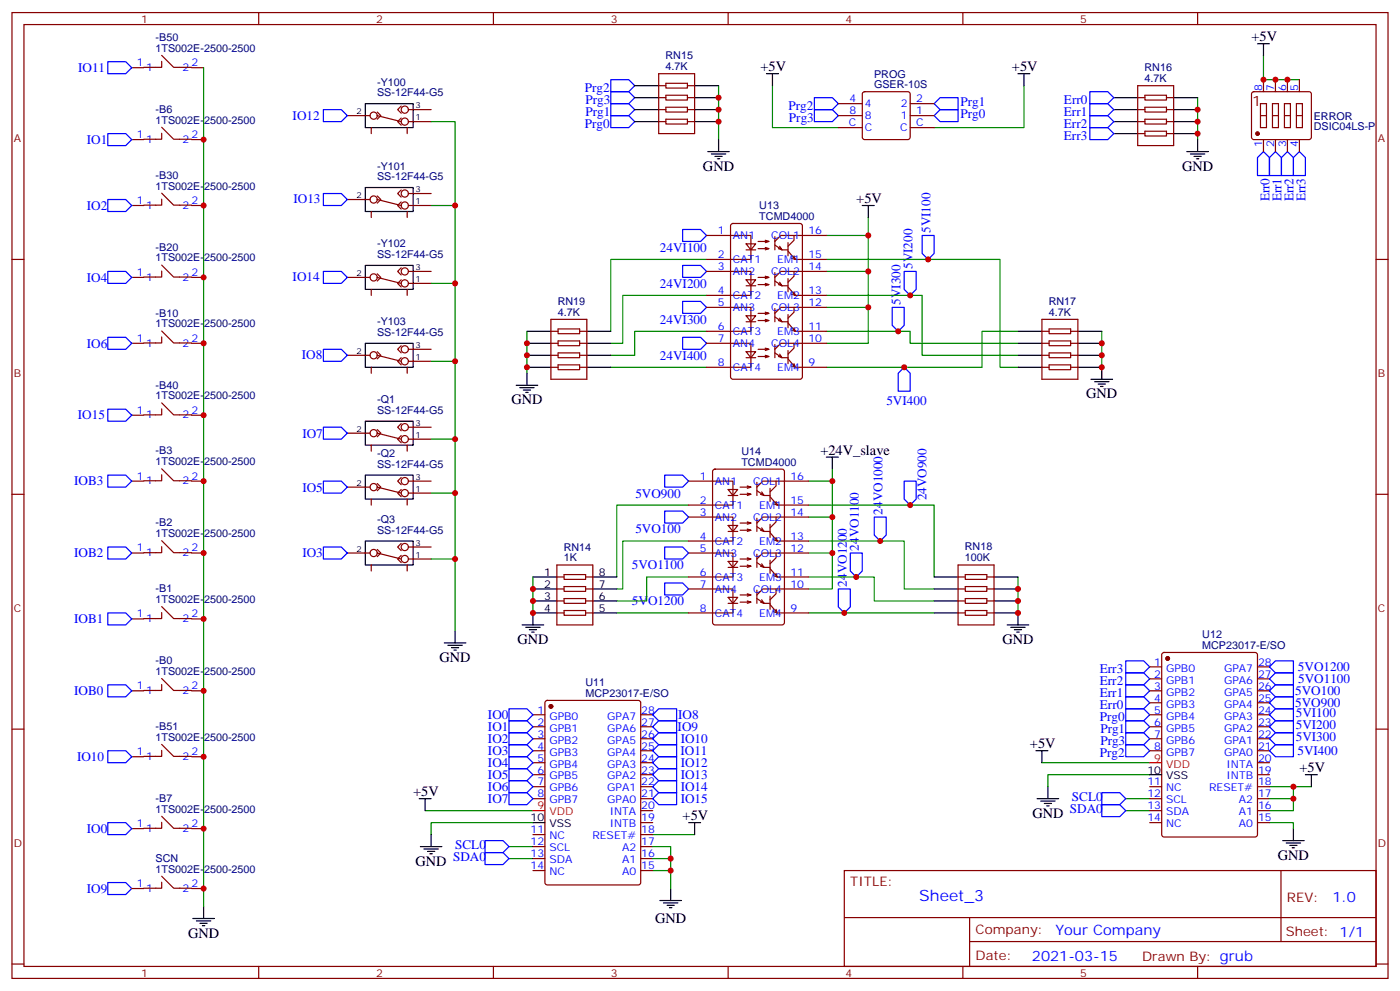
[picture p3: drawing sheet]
<svg xmlns="http://www.w3.org/2000/svg" width="412mm" height="292mm" viewBox="0 0 412 292" stroke-linecap="round" stroke-linejoin="round" font-family="sans-serif">
<g fill="none" stroke="#870000" stroke-width=".35">
<path d="M3.5 3.7h405.4v284.3h-405.4zM7.1 7.2h398.2v277.3h-398.2zM38.8 19.9h3.5M47.6 18.1v1.7h-5.3M47.6 16.3l3.6 3.5h5.2M56.4 19.9h3.6M76.2 3.7v3.5M145.3 3.7v3.5M214.5 3.7v3.5M283.6 3.7v3.5M352.8 3.7v3.5M47.6 39.2v1.8h-5.3"/>
<path d="M47.6 37.5l3.6 3.5h5.2M102.3 34h6.7M109.4 37.6v1.7M111.1 33l1.1 1-1.1 1.1M111.1 34l7.1 1.8M118.2 31.2l-1.1 1.1 1.1 1M118.2 34.7l-1.1 1.1 1.1 1.1M119.9 37.6v1.7M120.3 32.3h6.7M120.3 35.8h6.7M194 32.3h2.1M194 35.8h2.1"/>
<path d="M194 21.7h10.6v17.6h-10.6zM194 28.8h2.1M194 25.2h2.1M196.1 24.5h6.4v1.4h-6.4zM196.1 28h6.4v1.5h-6.4zM196.1 31.6h6.4v1.4h-6.4zM196.1 35.1h6.4v1.4h-6.4zM202.5 32.3h2.1M202.5 35.8h2.1M202.5 28.8h2.1M202.5 25.2h2.1M246.9 34h7.1"/>
<path d="M246.9 37.6h7.1M246.9 30.5h7.1M254.2 27.2l.5-.2h12.7l.5 .2 .2 .5v12.7l-.2 .5-.5 .2h-12.7l-.5-.2-.2-.5v-12.7zM268.1 34h7.1M268.1 37.6h7.1M268.1 30.5h7.1M335.1 32.3h2.2M335.1 35.8h2.2M335.1 39.3h2.2M335.1 25.2h10.6v17.7h-10.6zM335.1 28.8h2.2M337.3 28h6.3v1.5h-6.3z"/>
<path d="M337.3 31.6h6.3v1.4h-6.3zM337.3 35.1h6.3v1.4h-6.3zM337.3 38.6h6.3v1.4h-6.3zM343.6 32.3h2.1M343.6 35.8h2.1M343.6 39.3h2.1M343.6 28.8h2.1M368.9 27.2l.5-.2h16.2l.5 .2 .2 .5v12.7l-.2 .5-.5 .2h-16.2l-.5-.2-.2-.5v-12.7zM371.3 30.5h1.8v7.1h-1.8zM371.3 34h1.8M372.2 23.5v3.5M374.8 30.5h1.8v7.1h-1.8z"/>
<path d="M374.8 34h1.8M375.7 23.5v3.5M378.4 30.5h1.7v7.1h-1.7zM378.4 34h1.7M379.2 23.5v3.5M381.9 30.5h1.7v7.1h-1.7zM381.9 34h1.7M382.8 23.5v3.5M38.8 41.1h3.5M47.6 58.6v1.8h-5.3M47.6 56.9l3.6 3.5h5.2M56.4 41.1h3.6"/>
<path d="M102.3 58.7h6.7M111.1 57.7l1.1 1-1.1 1.1M111.1 58.7l7.1 1.8M118.2 55.9l-1.1 1.1 1.1 1M118.2 59.4l-1.1 1.1 1.1 1.1M120.3 57h6.7M372.2 41.1v3.5M375.7 41.1v3.5M379.2 41.1v3.5M382.8 41.1v3.5M3.5 76.4h3.6M38.8 60.5h3.5"/>
<path d="M47.6 79.8v1.8h-5.3M47.6 78l3.6 3.6h5.2M56.4 60.5h3.6M109.4 62.3v1.7M118.2 78.8l-1.1 1.1 1.1 1.1M119.9 62.3v1.7M120.3 60.5h6.7M120.3 79.9h6.7M208.1 69.3h13.1v7.1h-13.1M208.1 79.9h13.1v7.1h-13.1M215.4 66l.5-.2h19.8l.6 .4 .1 44.7-.5 .7-20 .1-.7-.5v-44.7zM219.8 71.8h2.8l-1.4 1.8z"/>
<path d="M219.8 73.6h2.8M225.4 70.7l1.1 .4h-3.2M225.4 72.8l1.1 .4h-3.2M226.5 71.1l-1.1 .3M226.5 73.2l-1.1 .4M228.2 72.1l2.2 1.5-.7-1.1M228.2 69.7v3.9M229.3 73.2l1.1 .4h1.7M232.1 73.9l2.1 2.5-.3-1.1M232.1 71.4v3.9M233.2 76l1 .4h9.2M233.9 69.3v1.4l-1.8 1.8"/>
<path d="M233.9 79.9v1.4l-1.8 1.8M243.4 69.3h-13.4l-1.8 1.8M243.4 79.9h-13.4l-1.8 1.8M405.3 76.4h3.6M38.8 81.7h3.5M47.6 99.2v1.8h-5.3M47.6 97.4l3.6 3.6h5.2M56.4 81.7h3.6M102.3 81.7h6.7M109.4 85.2v1.8M111.1 80.6l1.1 1.1-1.1 1M111.1 81.7l7.1 1.7"/>
<path d="M118.2 82.4l-1.1 1 1.1 1.1M119.9 85.2v1.8M120.3 83.4h6.7M162.3 97.5h2.1M162.3 94h10.6v17.7h-10.6zM164.4 96.8h6.3v1.4h-6.3zM170.7 97.5h2.2M208.1 90.5h13.1v7h-13.1M219.8 82.4h2.8l-1.4 1.7zM219.8 93h2.8l-1.4 1.7zM219.8 84.1h2.8M219.8 94.7h2.8"/>
<path d="M225.4 81.3l1.1 .4h-3.2M225.4 83.4l1.1 .4h-3.2M225.4 91.9l1.1 .4h-3.2M225.4 94l1.1 .4h-3.2M226.5 81.7l-1.1 .3M226.5 83.8l-1.1 .3M226.5 92.3l-1.1 .3M226.5 94.4l-1.1 .3M228.2 82.7l2.2 1.4-.7-1M228.2 93.3l2.2 1.4-.7-1M228.2 80.3v3.8M228.2 90.8v3.9"/>
<path d="M229.3 83.8l1.1 .3h1.7M229.3 94.4l1.1 .3h1.7M232.1 84.5l2.1 2.5-.3-1.1M232.1 95.1l2.1 2.4-.3-1M232.1 82v3.9M232.1 92.6v3.9M233.2 97.2l1 .3h9.2M233.2 86.6l1 .4h9.2M233.9 90.5v1.4l-1.8 1.8M243.4 90.5h-13.4l-1.8 1.8M306.9 94h10.6v17.7h-10.6zM306.9 97.5h2.1"/>
<path d="M309 96.8h6.4v1.4h-6.4zM315.4 97.5h2.1M38.8 101.1h3.5M47.6 118.6l3.6 3.5h5.2M56.4 101.1h3.6M102.3 104.6h6.7M109.4 108.1v1.8M111.1 103.5l1.1 1.1-1.1 1.1M111.1 104.6l7.1 1.8M118.2 101.8l-1.1 1 1.1 1.1M118.2 105.3l-1.1 1.1 1.1 1M119.9 108.1v1.8"/>
<path d="M120.3 102.8h6.7M120.3 106.4h6.7M162.3 101.1h2.1M162.3 104.6h2.1M162.3 108.1h2.1M164.4 100.4h6.3v1.4h-6.3zM164.4 103.9h6.3v1.4h-6.3zM164.4 107.4h6.3v1.4h-6.3zM170.7 101.1h2.2M170.7 104.6h2.2M170.7 108.1h2.2M208.1 101.1h13.1v7h-13.1"/>
<path d="M219.8 103.5h2.8l-1.4 1.8zM219.8 105.3h2.8M225.4 102.5l1.1 .3h-3.2M225.4 104.6l1.1 .4h-3.2M226.5 102.8l-1.1 .4M226.5 105l-1.1 .3M228.2 103.9l2.2 1.4-.7-1.1M228.2 101.4v3.9M229.3 105l1.1 .3h1.7M232.1 105.7l2.1 2.4-.3-1M232.1 103.2v3.9M233.2 107.8l1 .3h9.2"/>
<path d="M233.9 101.1v1.4l-1.8 1.7M243.4 101.1h-13.4l-1.8 1.7M306.9 101.1h2.1M306.9 104.6h2.1M306.9 108.1h2.1M309 100.4h6.4v1.4h-6.4zM309 103.9h6.4v1.4h-6.4zM309 107.4h6.4v1.4h-6.4zM315.4 101.1h2.1M315.4 104.6h2.1M315.4 108.1h2.1M38.8 122.2h3.5"/>
<path d="M47.6 120.4v1.7h-5.3M47.6 139.8v1.7h-5.3M47.6 138l3.6 3.5h5.2M56.4 122.2h3.6M102.3 127.5h6.7M109.4 131.1v1.7M111.1 126.5l1.1 1-1.1 1.1M111.1 127.5l7.1 1.8M118.2 124.7l-1.1 1.1 1.1 1M118.2 128.2l-1.1 1.1 1.1 1.1M119.9 131.1v1.7M120.3 125.8h6.7"/>
<path d="M120.3 129.3h6.7M210.1 138.3l.5-.2h19.8l.6 .4 .1 44.8-.5 .6-20 .1-.6-.5-.1-44.7zM3.5 145.5h3.6M38.8 141.6h3.5M47.6 159.2l3.6 3.5h5.2M56.4 141.6h3.6M102.3 143.4h6.7M109.4 146.9v1.8M111.1 142.3l1.1 1.1-1.1 1.1M111.1 143.4l7.1 1.8M118.2 140.6l-1.1 1 1.1 1.1M118.2 144.1l-1.1 1.1 1.1 1"/>
<path d="M118.2 160l-1.1 1 1.1 1.1M119.9 146.9v1.8M120.3 141.6h6.7M120.3 145.2h6.7M202.8 141.6h13.1v7.1h-13.1M202.8 152.2h13.1v7.1h-13.1M214.5 144.1h2.8l-1.4 1.8zM214.5 154.7h2.8l-1.4 1.8zM214.5 145.9h2.8M214.5 156.5h2.8M220.1 143.1l1.1 .3h-3.2M220.1 145.2l1.1 .3h-3.2"/>
<path d="M220.1 153.6l1.1 .4h-3.2M220.1 155.8l1.1 .3h-3.2M221.2 143.4l-1.1 .4M221.2 145.5l-1.1 .4M221.2 154l-1.1 .3M221.2 156.1l-1.1 .4M223 144.5l2.1 1.4-.7-1.1M223 155l2.1 1.5-.7-1.1M223 142v3.9M223 152.6v3.9M224 145.5l1.1 .4h1.7M224 156.1l1.1 .4h1.7"/>
<path d="M226.8 146.2l2.2 2.5-.4-1.1M226.8 156.8l2.2 2.5-.4-1.1M226.8 143.8v3.8M226.8 154.3v3.9M227.9 148.3l1.1 .4h9.1M227.9 158.9l1.1 .4h9.1M228.6 141.6v1.5l-1.8 1.7M228.6 152.2v1.4l-1.8 1.8M238.1 141.6h-13.4l-1.7 1.8M238.1 152.2h-13.4l-1.7 1.8M405.3 145.5h3.6M38.8 162.8h3.5"/>
<path d="M47.6 160.9v1.8h-5.3M47.6 178.6l3.6 3.5h5.2M56.4 162.8h3.6M102.3 162.8h6.7M109.4 166.3v1.8M111.1 161.7l1.1 1.1-1.1 1.1M111.1 162.8l7.1 1.8M118.2 163.5l-1.1 1.1 1.1 1M119.9 166.3v1.8M120.3 161h6.7M120.3 164.6h6.7M164 166.3h10.6v17.7h-10.6z"/>
<path d="M164 169.9h2.2M164 176.9h2.2M164 173.4h2.2M166.2 169.2h6.3v1.4h-6.3zM166.2 172.7h6.3v1.4h-6.3zM166.2 176.2h6.3v1.4h-6.3zM166.2 179.7h6.3v1.5h-6.3zM172.5 169.9h2.1M172.5 176.9h2.1M172.5 173.4h2.1M202.8 162.8h13.1v7.1h-13.1M202.8 173.4h13.1v7h-13.1"/>
<path d="M214.5 165.3h2.8l-1.4 1.7zM214.5 175.9h2.8l-1.4 1.7zM214.5 167h2.8M214.5 177.6h2.8M220.1 164.2l1.1 .4h-3.2M220.1 166.3l1.1 .4h-3.2M220.1 174.8l1.1 .4h-3.2M220.1 176.9l1.1 .4h-3.2M221.2 164.6l-1.1 .3M221.2 166.7l-1.1 .3M221.2 175.2l-1.1 .3M221.2 177.3l-1.1 .3"/>
<path d="M223 165.6l2.1 1.4-.7-1M223 176.2l2.1 1.4-.7-1M223 163.2v3.8M223 173.7v3.9M224 166.7l1.1 .3h1.7M224 177.3l1.1 .3h1.7M226.8 167.4l2.2 2.5-.4-1.1M226.8 178l2.2 2.4-.4-1M226.8 164.9v3.9M226.8 175.5v3.9M227.9 169.5l1.1 .4h9.1M228.6 162.8v1.4l-1.8 1.8"/>
<path d="M228.6 173.4v1.4l-1.8 1.8M238.1 162.8h-13.4l-1.7 1.8M238.1 173.4h-13.4l-1.7 1.8M282.2 169.9h2.1M282.2 176.9h2.1M282.2 166.3h10.6v17.7h-10.6zM282.2 173.4h2.1M284.3 169.2h6.4v1.4h-6.4zM284.3 172.7h6.4v1.4h-6.4zM284.3 176.2h6.4v1.4h-6.4zM284.3 179.7h6.4v1.5h-6.4zM290.7 169.9h2.1"/>
<path d="M290.7 176.9h2.1M290.7 173.4h2.1M38.8 182.2h3.5M47.6 180.3v1.8h-5.3M47.6 199.7l3.6 3.6h5.2M56.4 182.2h3.6M164 180.4h2.2M172.5 180.4h2.1M227.9 180.1l1.1 .3h9.1M282.2 180.4h2.1M290.7 180.4h2.1M338.7 196.3h3.5"/>
<path d="M338.7 199.8h3.5M342.4 192.3l.5-.2h26.8l.7 .4v53.2l-.4 .7h-27.1l-.7-.4v-53.2zM370.4 196.3h3.5M370.4 199.8h3.5M3.5 214.7h3.6M38.8 203.4h3.5M47.6 201.5v1.8h-5.3M47.6 219.1l3.6 3.6h5.2M56.4 203.4h3.6M157 210.4h3.5M157 214h3.5M157 217.5h3.5"/>
<path d="M160.7 206.4l.5-.2h26.8l.7 .4v53.2l-.4 .7h-27.1l-.6-.4-.1-53.2zM188.7 210.4h3.6M188.7 214h3.6M188.7 217.5h3.6M338.7 203.4h3.5M338.7 210.4h3.5M338.7 214h3.5M338.7 217.5h3.5M338.7 206.9h3.5M370.4 203.4h3.5M370.4 210.4h3.5M370.4 214h3.5"/>
<path d="M370.4 217.5h3.5M370.4 206.9h3.5M405.3 214.7h3.6M38.8 222.8h3.5M47.6 220.9v1.8h-5.3M56.4 222.8h3.6M157 221h3.5M157 224.5h3.5M157 228.1h3.5M157 231.6h3.5M157 235.1h3.5M188.7 221h3.6"/>
<path d="M188.7 224.5h3.6M188.7 228.1h3.6M188.7 231.6h3.6M188.7 235.1h3.6M188.7 238.7h3.6M338.7 221h3.5M338.7 231.6h3.5M338.7 235.1h3.5M338.7 238.7h3.5M370.4 221h3.5M370.4 224.5h3.5M370.4 228.1h3.5"/>
<path d="M370.4 231.6h3.5M370.4 235.1h3.5M370.4 238.7h3.5M38.8 243.9h3.5M47.6 242.1v1.7h-5.3M47.6 240.3l3.6 3.5h5.2M47.6 259.7v1.8h-5.3M47.6 258l3.6 3.5h5.2M56.4 243.9h3.6M157 245.7h3.5M157 249.2h3.5M157 252.8h3.5"/>
<path d="M157 256.3h3.5M188.7 245.7h3.6M188.7 249.2h3.6M188.7 252.8h3.6M188.7 256.3h3.6M188.7 242.2h3.6M248.7 256.3h156.6v28.2h-156.6zM338.7 242.2h3.5M370.4 242.2h3.5M377.3 256.3v20.9M38.8 261.6h3.5M56.4 261.6h3.6"/>
<path d="M248.7 270.1h156.5M285.6 277.2h119.6M285.6 270.1v14.2M3.5 283.8h3.6M76.2 284.5v3.5M145.3 284.5v3.5M214.5 284.5v3.5M283.6 284.5v3.5M352.8 284.5v3.5M405.3 283.8h3.6"/>
<circle cx="110.1" cy="34" r="1.06"/>
<circle cx="119.2" cy="32.3" r="1.06"/>
<circle cx="119.2" cy="35.8" r="1.06"/>
<circle cx="110.1" cy="58.7" r="1.06"/>
<circle cx="119.2" cy="57" r="1.06"/>
<circle cx="119.2" cy="79.9" r="1.06"/>
<circle cx="119.2" cy="60.5" r="1.06"/>
<circle cx="110.1" cy="81.7" r="1.06"/>
<circle cx="119.2" cy="83.4" r="1.06"/>
<circle cx="110.1" cy="104.6" r="1.06"/>
<circle cx="119.2" cy="102.8" r="1.06"/>
<circle cx="119.2" cy="106.4" r="1.06"/>
<circle cx="110.1" cy="127.5" r="1.06"/>
<circle cx="119.2" cy="125.8" r="1.06"/>
<circle cx="119.2" cy="129.3" r="1.06"/>
<circle cx="110.1" cy="143.4" r="1.06"/>
<circle cx="119.2" cy="145.2" r="1.06"/>
<circle cx="119.2" cy="141.6" r="1.06"/>
<circle cx="110.1" cy="162.8" r="1.06"/>
<circle cx="119.2" cy="161" r="1.06"/>
<circle cx="119.2" cy="164.6" r="1.06"/>
</g>
<g fill="none" stroke="#000" stroke-width=".35">
<path d="M370.4 12.9h3.5M372.2 12.9v3.5M107.6 30.5h14.1v7.1h-14.1zM187 28.8h7M187 32.3h7M187 35.8h7M187 25.2h7M204.6 28.8h7.1M204.6 32.3h7.1M204.6 35.8h7.1M204.6 25.2h7.1M225.8 21.7h3.5"/>
<path d="M227.5 21.7v3.5M299.9 21.7h3.5M301.6 21.7v3.5M328.1 28.8h7M328.1 32.3h7M328.1 35.8h7M328.1 39.3h7M345.7 28.8h7.1M345.7 32.3h7.1M345.7 35.8h7.1M345.7 39.3h7.1M107.6 55.2h14.1v7.1h-14.1z"/>
<path d="M208.5 44.6h6.3M209.5 45.3h4.3M210.6 46h2.1M211.3 46.7h.7M211.7 41.1v3.5M349.6 44.6h6.4M350.7 45.3h4.2M351.7 46h2.1M352.4 46.7h.7M352.8 41.1v3.5M107.6 78.1h14.1v7.1h-14.1zM254 60.5h3.5"/>
<path d="M255.8 60.5v3.5M155.2 97.5h7.1M172.9 97.5h7M299.9 97.5h7M317.5 97.5h7.1M107.6 101.1h14.1v7h-14.1zM152 113.4h6.4M153.1 114.1h4.2M154.2 114.8h2.1M154.9 115.5h.7M155.2 101.1h7.1M155.2 104.6h7.1"/>
<path d="M155.2 108.1h7.1M155.2 109.9v3.5M172.9 101.1h7M172.9 104.6h7M172.9 108.1h7M299.9 101.1h7M299.9 104.6h7M299.9 108.1h7M317.5 108.1h7.1v3.6M317.5 101.1h7.1M317.5 104.6h7.1M321.4 111.7h6.3"/>
<path d="M322.4 112.4h4.3M323.5 113.1h2.1M324.2 113.8h.7M107.6 124h14.1v7.1h-14.1zM107.6 139.9h14.1v7h-14.1zM243.4 134.6h3.5M245.2 134.6v3.5M107.6 159.3h14.1v7h-14.1zM157 169.9h7M157 173.4h7M157 176.9h7M174.6 169.9h7.1"/>
<path d="M174.6 173.4h7.1M174.6 176.9h7.1M275.2 169.9h7M275.2 173.4h7M275.2 176.9h7M292.8 169.9h7.1M292.8 173.4h7.1M292.8 176.9h7.1M130.9 189.3h6.3M131.9 190h4.3M133 190.7h2.1M133.7 191.4h.7"/>
<path d="M134.1 185.7v3.6M153.8 184h6.4M154.9 184.7h4.2M155.9 185.4h2.1M156.6 186.1h.7M164 180.4h-7v3.6M174.6 180.4h7.1M275.2 180.4h7M292.8 180.4h7.1v3.6M296.7 184h6.3M297.7 184.7h4.3M298.8 185.4h2.1"/>
<path d="M299.5 186.1h.7M123.5 235.1h3.5M125.2 235.1v3.6M305.2 221h3.5M305.5 235.1h6.4M306.6 235.8h4.2M306.9 221v3.5M307.6 236.5h2.1M308.3 237.2h.7M308.7 231.6v3.5M338.7 228.1h3.5M384.5 228.1h3.6"/>
<path d="M386.3 228.1v3.5M123.8 249.2h6.4M124.9 249.9h4.2M125.9 250.6h2.2M126.6 251.4h.8M127 245.7v3.5M157 242.2h3.5M202.8 242.2h3.6M204.6 242.2v3.5M377.8 247.5h6.4M378.9 248.2h4.2M379.9 248.9h2.2"/>
<path d="M380.6 249.6h.8M381 243.9v3.6M56.8 270.4h6.3M57.9 271.1h4.2M58.9 271.8h2.1M59.6 272.5h.7M60 266.9v3.5M194.4 265.1h6.3M195.4 265.8h4.3M196.5 266.5h2.1M197.2 267.2h.7M197.6 261.6v3.5"/>
</g>
<g fill="none" stroke="#008700" stroke-width=".35">
<path d="M60 19.9v247M372.2 16.4v7.1h10.6M127 35.8h7.1v149.9M211.7 25.2v15.9M227.5 25.2v12.4h19.4M301.6 25.2v12.4h-26.4M352.8 28.8v12.3M127 60.5h7.1M208.1 76.4h-28.2v21.1M243.4 76.4h51.2v31.7h5.3M255.8 79.9v10.6h-12.4M255.8 69.3v10.6h-12.4"/>
<path d="M255.8 64v5.3h-12.4M127 83.4h7.1M155.2 97.5v12.4M208.1 97.5h-21.1v7.1h-7.1M208.1 87h-24.7v14.1h-3.5M243.4 87h28.2v17.6h28.3M243.4 97.5h24.7v3.6h31.8M255.8 90.5v10.6h-12.4M299.9 97.5h-10.6v10.6h-45.9M324.6 97.5v10.6M127 106.4h7.1M179.9 108.1h28.2"/>
<path d="M127 129.3h7.1M245.2 138.1v3.5h-7.1M127 145.2h7.1M202.8 148.7h-21.1v21.2M202.8 159.3h-19.4v14.1h-1.7M238.1 148.7h37.1v21.2M238.1 159.3h28.2v14.1h8.9M245.2 141.6v10.6h-7.1M245.2 152.2v10.6h-7.1M127 164.6h7.1M157 169.9v10.5M202.8 169.9h-12.3v7h-8.8"/>
<path d="M238.1 169.9h19.4v7h17.7M245.2 162.8v10.6h-7.1M299.9 169.9v10.5M181.7 180.4h21.1M238.1 180.4h37.1M125.2 238.7h31.8M306.9 224.5h31.8M331.6 238.7h7.1M331.6 235.1h7.1M338.7 228.1h-30v3.5M373.9 231.6h12.4M381 235.1v3.6h-7.1"/>
<path d="M381 231.6v3.5h-7.1M149.9 252.8h7.1M149.9 249.2h7.1M157 242.2h-30v3.5M192.3 249.2h5.3v12.4M192.3 256.3h5.3M192.3 245.7h12.3M192.3 252.8h5.3M373.9 242.2h7.1v1.7"/>
</g>
<g fill="none" stroke="#00f" stroke-width=".35">
<path d="M31.7 18.2h5.3l1.8 1.7-1.8 1.8h-5.3zM31.7 39.3h5.3l1.8 1.8-1.8 1.8h-5.3zM95.2 32.3h5.3l1.8 1.7-1.8 1.8h-5.3zM179.9 34h5.3l1.8 1.8-1.8 1.8h-5.3zM179.9 30.5h5.3l1.8 1.8-1.8 1.7h-5.3zM179.9 27h5.3l1.8 1.8-1.8 1.7h-5.3zM179.9 23.5h5.3l1.8 1.7-1.8 1.8h-5.3zM239.9 32.3h5.3l1.7 1.7-1.7 1.8h-5.3zM239.9 28.8h5.3l1.7 1.7-1.7 1.8h-5.3zM275.2 30.5l1.7-1.7h5.3v3.5h-5.3zM275.2 34l1.7-1.7h5.3v3.5h-5.3zM321 27h5.3l1.8 1.8-1.8 1.7h-5.3z"/>
<path d="M321 30.5h5.3l1.8 1.8-1.8 1.7h-5.3zM321 34h5.3l1.8 1.8-1.8 1.8h-5.3zM321 37.6h5.3l1.8 1.7-1.8 1.8h-5.3zM31.7 58.7h5.3l1.8 1.8-1.8 1.8h-5.3zM95.2 57h5.3l1.8 1.7-1.8 1.8h-5.3zM372.2 44.6l1.7 1.8v5.3h-3.5v-5.3zM373.9 46.4l1.8-1.8 1.8 1.8v5.3h-3.6zM379.2 44.6l1.8 1.8v5.3h-3.5v-5.3zM381 46.4l1.8-1.8 1.7 1.8v5.3h-3.5zM31.7 79.9h5.3l1.8 1.8-1.8 1.7h-5.3zM95.2 79.9h5.3l1.8 1.8-1.8 1.7h-5.3zM201.1 67.6h5.3l1.7 1.7-1.7 1.8h-5.3z"/>
<path d="M201.1 78.1h5.3l1.7 1.8-1.7 1.8h-5.3zM266.3 79.9h3.6v5.3l-1.8 1.8-1.8-1.8zM271.6 69.3h3.6v5.3l-1.8 1.8-1.8-1.8zM31.7 99.3h5.3l1.8 1.8-1.8 1.7h-5.3zM201.1 88.7h5.3l1.7 1.8-1.7 1.8h-5.3zM201.1 99.3h5.3l1.7 1.8-1.7 1.7h-5.3zM262.8 90.5h3.5v5.3l-1.7 1.7-1.8-1.7zM95.2 102.8h5.3l1.8 1.8-1.8 1.8h-5.3zM266.3 108.1l1.8 1.8v5.3h-3.5v-5.3zM31.7 120.5h5.3l1.8 1.7-1.8 1.8h-5.3zM31.7 139.9h5.3l1.8 1.7-1.8 1.8h-5.3zM95.2 125.8h5.3l1.8 1.7-1.8 1.8h-5.3z"/>
<path d="M195.8 139.9h5.3l1.7 1.7-1.7 1.8h-5.3zM95.2 141.6h5.3l1.8 1.8-1.8 1.8h-5.3zM195.8 150.5h5.3l1.7 1.7-1.7 1.8h-5.3zM257.5 152.2h3.6v5.3l-1.8 1.8-1.8-1.8zM266.3 141.6h3.6v5.3l-1.8 1.8-1.8-1.8zM31.7 161h5.3l1.8 1.8-1.8 1.8h-5.3zM95.2 161h5.3l1.8 1.8-1.8 1.8h-5.3zM195.8 171.6h5.3l1.7 1.8-1.7 1.8h-5.3zM195.8 161h5.3l1.7 1.8-1.7 1.8h-5.3zM246.9 173.4h3.6v5.3l-1.8 1.7-1.8-1.7zM250.5 162.8h3.5v5.3l-1.8 1.8-1.7-1.8zM31.7 180.4h5.3l1.8 1.8-1.8 1.8h-5.3z"/>
<path d="M331.6 198.1h5.3l1.8 1.7-1.8 1.8h-5.3zM331.6 194.6h5.3l1.8 1.7-1.8 1.8h-5.3zM373.9 199.8l1.8-1.7h5.3v3.5h-5.3zM373.9 196.3l1.8-1.7h5.3v3.5h-5.3zM31.7 201.6h5.3l1.8 1.8-1.8 1.7h-5.3zM149.9 208.7h5.3l1.8 1.7-1.8 1.8h-5.3zM149.9 212.2h5.3l1.8 1.8-1.8 1.7h-5.3zM149.9 215.7h5.3l1.8 1.8-1.8 1.8h-5.3zM149.9 219.3h5.3l1.8 1.7-1.8 1.8h-5.3zM192.3 210.4l1.7-1.7h5.3v3.5h-5.3zM192.3 217.5l1.7-1.8h5.3v3.6h-5.3zM192.3 214l1.7-1.8h5.3v3.5h-5.3z"/>
<path d="M331.6 205.1h5.3l1.8 1.8-1.8 1.8h-5.3zM331.6 201.6h5.3l1.8 1.8-1.8 1.7h-5.3zM331.6 219.3h5.3l1.8 1.7-1.8 1.8h-5.3zM331.6 215.7h5.3l1.8 1.8-1.8 1.8h-5.3zM331.6 212.2h5.3l1.8 1.8-1.8 1.7h-5.3zM331.6 208.7h5.3l1.8 1.7-1.8 1.8h-5.3zM373.9 210.4l1.8-1.7h5.3v3.5h-5.3zM373.9 214l1.8-1.8h5.3v3.5h-5.3zM373.9 217.5l1.8-1.8h5.3v3.6h-5.3zM373.9 206.9l1.8-1.8h5.3v3.6h-5.3zM373.9 203.4l1.8-1.8h5.3v3.5h-5.3zM31.7 221h5.3l1.8 1.8-1.8 1.7h-5.3z"/>
<path d="M149.9 222.8h5.3l1.8 1.7-1.8 1.8h-5.3zM149.9 226.3h5.3l1.8 1.8-1.8 1.7h-5.3zM149.9 229.8h5.3l1.8 1.8-1.8 1.8h-5.3zM149.9 233.4h5.3l1.8 1.7-1.8 1.8h-5.3zM192.3 221l1.7-1.7h5.3v3.5h-5.3zM192.3 224.5l1.7-1.7h5.3v3.5h-5.3zM192.3 228.1l1.7-1.8h5.3v3.5h-5.3zM192.3 231.6l1.7-1.8h5.3v3.6h-5.3zM192.3 235.1l1.7-1.7h5.3v3.5h-5.3zM324.6 233.4h5.2l1.8 1.7-1.8 1.8h-5.2zM324.6 236.9h5.2l1.8 1.8-1.8 1.7h-5.2zM373.9 221l1.8-1.7h5.3v3.5h-5.3z"/>
<path d="M31.7 242.2h5.3l1.8 1.7-1.8 1.8h-5.3zM31.7 259.8h5.3l1.8 1.8-1.8 1.7h-5.3zM142.9 247.5h5.3l1.7 1.7-1.7 1.8h-5.3zM142.9 251h5.3l1.7 1.8-1.7 1.7h-5.3z"/>
</g>
<g fill="#870000" stroke="#870000" stroke-width=".35">
<circle cx="370.4" cy="39.3" r=".53"/>
<circle cx="162.3" cy="208" r=".53"/>
<circle cx="344" cy="193.9" r=".53"/>
</g>
<path d="M157 238.7h3.5M338.7 224.5h3.5" fill="none" stroke="#f00" stroke-width=".35"/>
<g fill="#c00">
<circle cx="352.8" cy="32.3" r=".88"/>
<circle cx="352.8" cy="35.8" r=".88"/>
<circle cx="352.8" cy="39.3" r=".88"/>
<circle cx="372.2" cy="23.5" r=".88"/>
<circle cx="375.7" cy="23.5" r=".88"/>
<circle cx="379.2" cy="23.5" r=".88"/>
<circle cx="211.7" cy="28.8" r=".88"/>
<circle cx="211.7" cy="32.3" r=".88"/>
<circle cx="211.7" cy="35.8" r=".88"/>
<circle cx="60" cy="41.1" r=".88"/>
<circle cx="60" cy="60.5" r=".88"/>
<circle cx="60" cy="81.7" r=".88"/>
<circle cx="60" cy="101.1" r=".88"/>
<circle cx="60" cy="122.2" r=".88"/>
<circle cx="60" cy="141.6" r=".88"/>
<circle cx="60" cy="162.8" r=".88"/>
<circle cx="60" cy="182.2" r=".88"/>
<circle cx="60" cy="203.4" r=".88"/>
<circle cx="60" cy="222.8" r=".88"/>
<circle cx="60" cy="243.9" r=".88"/>
<circle cx="134.1" cy="60.5" r=".88"/>
<circle cx="134.1" cy="83.4" r=".88"/>
<circle cx="134.1" cy="106.4" r=".88"/>
<circle cx="134.1" cy="129.3" r=".88"/>
<circle cx="134.1" cy="145.2" r=".88"/>
<circle cx="134.1" cy="164.6" r=".88"/>
<circle cx="197.6" cy="256.3" r=".88"/>
<circle cx="197.6" cy="252.8" r=".88"/>
<circle cx="381" cy="235.1" r=".88"/>
<circle cx="381" cy="231.6" r=".88"/>
<circle cx="248.7" cy="180.4" r=".88"/>
<circle cx="155.2" cy="101.1" r=".88"/>
<circle cx="155.2" cy="108.1" r=".88"/>
<circle cx="155.2" cy="104.6" r=".88"/>
<circle cx="252.2" cy="169.9" r=".88"/>
<circle cx="259.3" cy="159.3" r=".88"/>
<circle cx="268.1" cy="148.7" r=".88"/>
<circle cx="266.3" cy="108.1" r=".88"/>
<circle cx="264.6" cy="97.5" r=".88"/>
<circle cx="273.4" cy="76.4" r=".88"/>
<circle cx="268.1" cy="87" r=".88"/>
<circle cx="245.2" cy="141.6" r=".88"/>
<circle cx="245.2" cy="152.2" r=".88"/>
<circle cx="245.2" cy="162.8" r=".88"/>
<circle cx="299.9" cy="173.4" r=".88"/>
<circle cx="299.9" cy="176.9" r=".88"/>
<circle cx="299.9" cy="180.4" r=".88"/>
<circle cx="157" cy="176.9" r=".88"/>
<circle cx="157" cy="173.4" r=".88"/>
<circle cx="157" cy="180.4" r=".88"/>
<circle cx="324.6" cy="101.1" r=".88"/>
<circle cx="324.6" cy="104.6" r=".88"/>
<circle cx="324.6" cy="108.1" r=".88"/>
<circle cx="255.8" cy="90.5" r=".88"/>
<circle cx="255.8" cy="79.9" r=".88"/>
<circle cx="255.8" cy="69.3" r=".88"/>
<circle cx="60" cy="261.6" r=".88"/>
</g>
<text font-size="4.6" fill="#00f" x="270.8" y="265.3">Sheet_3</text>
<g font-size="4.2">
<text x="368.7" y="12.2">+5V</text>
<text x="224" y="21">+5V</text>
<text x="298.1" y="21">+5V</text>
<text x="207.1" y="50.3">GND</text>
<text x="348.2" y="50.3">GND</text>
<text x="252.2" y="59.8">+5V</text>
<text x="150.6" y="119.1">GND</text>
<text x="320" y="117.3">GND</text>
<text x="241.7" y="133.9">+24V_slave</text>
<text x="152.4" y="189.6">GND</text>
<text x="295.3" y="189.6">GND</text>
<text x="129.5" y="194.9">GND</text>
<text x="303.4" y="220.3">+5V</text>
<text x="382.8" y="227.4">+5V</text>
<text x="121.7" y="234.4">+5V</text>
<text x="201.1" y="241.5">+5V</text>
<text x="304.1" y="240.8">GND</text>
<text x="122.4" y="254.9">GND</text>
<text x="376.4" y="253.1">GND</text>
<text x="193" y="271.8">GND</text>
<text x="55.4" y="276">GND</text>
</g>
<text font-size="4.2" fill="#800" x="368.8" y="31.2">1</text>
<g font-size="4.2" fill="#00f">
<text x="392.5" y="265.6">1.0</text>
<text x="310.9" y="275.1">Your Company</text>
<text x="304" y="282.9">2021-03-15</text>
</g>
<g font-size="3.9" fill="#00f">
<text x="23" y="21.1">IO11</text>
<text x="172.3" y="27">Prg2</text>
<text x="86.2" y="35.2">IO12</text>
<text x="172.4" y="34.1">Prg1</text>
<text x="172.4" y="30.6">Prg3</text>
<text x="232.3" y="32.3">Prg2</text>
<text x="232.4" y="35.8">Prg3</text>
<text x="282.9" y="31.2">Prg1</text>
<text x="282.9" y="34.8">Prg0</text>
<text x="313.4" y="34.1">Err1</text>
<text x="313.4" y="30.6">Err0</text>
<text x="172.3" y="37.6">Prg0</text>
<text x="313.4" y="37.6">Err2</text>
<text x="313.4" y="41.2">Err3</text>
<text x="25.6" y="42.4">IO1</text>
<text x="86.4" y="59.9">IO13</text>
<text x="374" y="59.3" transform="rotate(-90 374 59.3)">Err0</text>
<text x="377.5" y="59.3" transform="rotate(-90 377.5 59.3)">Err1</text>
<text x="381.1" y="59.3" transform="rotate(-90 381.1 59.3)">Err2</text>
<text x="384.6" y="59.3" transform="rotate(-90 384.6 59.3)">Err3</text>
<text x="25.6" y="61.8">IO2</text>
<text x="274.1" y="68.6" transform="rotate(-90 274.1 68.6)">5VI100</text>
<text x="194.4" y="74.2">24VI100</text>
<text x="25.6" y="83">IO4</text>
<text x="86.2" y="82.8">IO14</text>
<text x="268.8" y="79.2" transform="rotate(-90 268.8 79.2)">5VI200</text>
<text x="194.4" y="84.7">24VI200</text>
<text x="265.3" y="89.8" transform="rotate(-90 265.3 89.8)">5VI300</text>
<text x="194.4" y="95.3">24VI300</text>
<text x="25.6" y="102.4">IO6</text>
<text x="88.9" y="105.8">IO8</text>
<text x="194.4" y="105.9">24VI400</text>
<text x="261.1" y="119.3">5VI400</text>
<text x="22.9" y="123.4">IO15</text>
<text x="89.1" y="128.8">IO7</text>
<text x="21.9" y="142.8">IOB3</text>
<text x="89.1" y="144.7">IO5</text>
<text x="187.2" y="146.5">5VO900</text>
<text x="272.9" y="147.3" transform="rotate(-90 272.9 147.3)">24VO900</text>
<text x="260" y="151.5" transform="rotate(-90 260 151.5)">24VO1000</text>
<text x="187.2" y="157.1">5VO100</text>
<text x="21.9" y="164">IOB2</text>
<text x="89.1" y="164.1">IO3</text>
<text x="186.1" y="167.6">5VO1100</text>
<text x="252.9" y="162.1" transform="rotate(-90 252.9 162.1)">24VO1100</text>
<text x="249.4" y="172.7" transform="rotate(-90 249.4 172.7)">24VO1200</text>
<text x="186.2" y="178.2">5VO1200</text>
<text x="21.9" y="183.4">IOB1</text>
<text x="382.3" y="197.6">5VO1200</text>
<text x="324" y="198.1">Err3</text>
<text x="324" y="201.7">Err2</text>
<text x="382.4" y="201.1">5VO1100</text>
<text x="21.9" y="204.6">IOB0</text>
<text x="324" y="205.2">Err1</text>
<text x="324" y="208.7">Err0</text>
<text x="381.5" y="208.2">5VO900</text>
<text x="381.5" y="204.6">5VO100</text>
<text x="143.7" y="211.7">IO0</text>
<text x="143.7" y="215.3">IO1</text>
<text x="199.6" y="215.1">IO9</text>
<text x="199.8" y="211.7">IO8</text>
<text x="324" y="212.2">Prg0</text>
<text x="324.1" y="215.8">Prg1</text>
<text x="381.7" y="211.1">5VI100</text>
<text x="381.7" y="214.7">5VI200</text>
<text x="143.7" y="218.8">IO2</text>
<text x="200.5" y="218.8">IO10</text>
<text x="324.1" y="219.3">Prg3</text>
<text x="381.7" y="218.2">5VI300</text>
<text x="22.7" y="223.9">IO10</text>
<text x="143.7" y="222.3">IO3</text>
<text x="143.7" y="225.9">IO4</text>
<text x="200.5" y="222.3">IO11</text>
<text x="200.5" y="225.8">IO12</text>
<text x="324" y="222.8">Prg2</text>
<text x="382.2" y="222.2">5VI400</text>
<text x="143.7" y="229.4">IO5</text>
<text x="143.7" y="232.9">IO6</text>
<text x="200.5" y="229.4">IO13</text>
<text x="200.5" y="232.9">IO14</text>
<text x="143.7" y="236.4">IO7</text>
<text x="200.5" y="236.4">IO15</text>
<text x="315.1" y="239.4">SDA0</text>
<text x="315.8" y="235.9">SCL0</text>
<text x="25.6" y="245.3">IO0</text>
<text x="134.1" y="250">SCL0</text>
<text x="133.5" y="253.5">SDA0</text>
<text x="25.6" y="262.9">IO9</text>
</g>
<g font-size="3.9" fill="#800">
<text x="250.5" y="260.9">TITLE:</text>
<text x="379.1" y="265.6">REV:</text>
<text x="287.4" y="275.1">Company:</text>
<text x="378.7" y="275.7">Sheet: 1/1</text>
<text x="287.4" y="282.8">Date:</text>
<text x="336.4" y="282.8">Drawn By: grub</text>
</g>
<g font-size="3.2" fill="#800">
<text x="41.6" y="6.7">1</text>
<text x="110.8" y="6.7">2</text>
<text x="179.9" y="6.7">3</text>
<text x="249.1" y="6.7">4</text>
<text x="318.2" y="6.7">5</text>
<text x="4.1" y="41.8">A</text>
<text x="405.9" y="41.8">A</text>
<text x="4.1" y="110.9">B</text>
<text x="405.9" y="110.9">B</text>
<text x="4.1" y="180.1">C</text>
<text x="405.9" y="180.1">C</text>
<text x="4.1" y="249.2">D</text>
<text x="405.9" y="249.2">D</text>
<text x="41.6" y="287.5">1</text>
<text x="110.8" y="287.5">2</text>
<text x="179.9" y="287.5">3</text>
<text x="249.1" y="287.5">4</text>
<text x="318.2" y="287.5">5</text>
</g>
<g font-size="3.2" fill="#000080">
<text x="45.8" y="15.2">1TS002E-2500-2500</text>
<text x="45.8" y="12.1">-B50</text>
<text x="196" y="17.4">RN15</text>
<text x="196" y="20.6">4.7K</text>
<text x="257.5" y="22.9">PROG</text>
<text x="337.1" y="20.9">RN16</text>
<text x="111.1" y="28.4">SS-12F44-G5</text>
<text x="111.1" y="25.2">-Y100</text>
<text x="257.5" y="25.8">GSER-10S</text>
<text x="337.1" y="24.2">4.7K</text>
<text x="45.8" y="33.2">-B6</text>
<text x="387" y="35.2">ERROR</text>
<text x="45.8" y="36.4">1TS002E-2500-2500</text>
<text x="387" y="38.4">DSIC04LS-P</text>
<text x="45.8" y="52.6">-B30</text>
<text x="111.1" y="53.1">SS-12F44-G5</text>
<text x="111.1" y="49.9">-Y101</text>
<text x="45.8" y="55.8">1TS002E-2500-2500</text>
<text x="223.7" y="64.7">TCMD4000</text>
<text x="223.7" y="61.6">U13</text>
<text x="45.8" y="77">1TS002E-2500-2500</text>
<text x="45.8" y="73.8">-B20</text>
<text x="111.1" y="76">SS-12F44-G5</text>
<text x="111.1" y="72.8">-Y102</text>
<text x="164.3" y="89.7">RN19</text>
<text x="308.9" y="89.7">RN17</text>
<text x="45.8" y="93.2">-B10</text>
<text x="111.1" y="95.8">-Y103</text>
<text x="164.3" y="93">4.7K</text>
<text x="308.9" y="93">4.7K</text>
<text x="45.8" y="96.4">1TS002E-2500-2500</text>
<text x="111.1" y="99">SS-12F44-G5</text>
<text x="45.8" y="117.5">1TS002E-2500-2500</text>
<text x="45.8" y="114.4">-B40</text>
<text x="111.1" y="118.7">-Q1</text>
<text x="111.1" y="121.9">SS-12F44-G5</text>
<text x="45.8" y="137">1TS002E-2500-2500</text>
<text x="45.8" y="133.8">-B3</text>
<text x="111.1" y="137.8">SS-12F44-G5</text>
<text x="111.1" y="134.6">-Q2</text>
<text x="218.4" y="137.1">TCMD4000</text>
<text x="218.4" y="133.9">U14</text>
<text x="45.8" y="154.9">-B2</text>
<text x="111.1" y="154">-Q3</text>
<text x="45.8" y="158.1">1TS002E-2500-2500</text>
<text x="111.1" y="157.2">SS-12F44-G5</text>
<text x="166" y="165.3">1K</text>
<text x="166" y="162.1">RN14</text>
<text x="284.2" y="165.3">100K</text>
<text x="284.2" y="162.1">RN18</text>
<text x="45.8" y="177.5">1TS002E-2500-2500</text>
<text x="45.8" y="174.3">-B1</text>
<text x="354.1" y="191">MCP23017-E/SO</text>
<text x="354.1" y="187.9">U12</text>
<text x="45.8" y="195.5">-B0</text>
<text x="45.8" y="198.7">1TS002E-2500-2500</text>
<text x="172.5" y="202">U11</text>
<text x="172.5" y="205.1">MCP23017-E/SO</text>
<text x="45.8" y="214.9">-B51</text>
<text x="45.8" y="218.1">1TS002E-2500-2500</text>
<text x="45.8" y="239.3">1TS002E-2500-2500</text>
<text x="45.8" y="236.1">-B7</text>
<text x="45.8" y="256.9">1TS002E-2500-2500</text>
<text x="45.8" y="253.7">SCN</text>
</g>
<g font-size="3.2" fill="#00f">
<text x="40.3" y="19.5">1</text>
<text x="43" y="20.9">1</text>
<text x="53.7" y="20.9">2</text>
<text x="56.4" y="19.5">2</text>
<text x="371.8" y="26.8" transform="rotate(-90 371.8 26.8)">8</text>
<text x="375.4" y="26.8" transform="rotate(-90 375.4 26.8)">7</text>
<text x="378.9" y="26.8" transform="rotate(-90 378.9 26.8)">6</text>
<text x="382.4" y="26.8" transform="rotate(-90 382.4 26.8)">5</text>
<text x="250.2" y="30.2">4</text>
<text x="250.2" y="33.7">8</text>
<text x="254.7" y="31.6">4</text>
<text x="254.7" y="35.1">8</text>
<text x="265.4" y="35.1">1</text>
<text x="265.4" y="31.6">2</text>
<text x="269.9" y="33.7">1</text>
<text x="269.9" y="30.2">2</text>
<text x="40.3" y="40.6">1</text>
<text x="56.4" y="40.6">2</text>
<text x="250" y="37.2">C</text>
<text x="254.7" y="38.6">C</text>
<text x="265.2" y="38.6">C</text>
<text x="269.9" y="37.2">C</text>
<text x="43" y="42.1">1</text>
<text x="53.7" y="42.1">2</text>
<text x="371.8" y="43.3" transform="rotate(-90 371.8 43.3)">1</text>
<text x="375.4" y="43.3" transform="rotate(-90 375.4 43.3)">2</text>
<text x="378.9" y="43.3" transform="rotate(-90 378.9 43.3)">3</text>
<text x="382.4" y="43.3" transform="rotate(-90 382.4 43.3)">4</text>
<text x="40.3" y="60">1</text>
<text x="43" y="61.5">1</text>
<text x="53.7" y="61.5">2</text>
<text x="56.4" y="60">2</text>
<text x="211.4" y="69">1</text>
<text x="215.9" y="70.4">AN1</text>
<text x="227.2" y="70.4">COL1</text>
<text x="238.1" y="69">16</text>
<text x="211.4" y="76">2</text>
<text x="215.9" y="77.4">CAT1</text>
<text x="229" y="77.4">EM1</text>
<text x="238.1" y="76">15</text>
<text x="40.3" y="81.2">1</text>
<text x="43" y="82.6">1</text>
<text x="53.7" y="82.6">2</text>
<text x="56.4" y="81.2">2</text>
<text x="211.4" y="79.6">3</text>
<text x="215.9" y="81">AN2</text>
<text x="227.2" y="81">COL2</text>
<text x="238.1" y="79.6">14</text>
<text x="211.4" y="86.6">4</text>
<text x="215.9" y="88">CAT2</text>
<text x="229" y="88">EM2</text>
<text x="238.1" y="86.6">13</text>
<text x="211.4" y="90.1">5</text>
<text x="215.9" y="91.5">AN3</text>
<text x="227.2" y="91.5">COL3</text>
<text x="238.1" y="90.1">12</text>
<text x="40.3" y="100.6">1</text>
<text x="56.4" y="100.6">2</text>
<text x="211.4" y="97.2">6</text>
<text x="211.4" y="100.7">7</text>
<text x="215.9" y="98.6">CAT3</text>
<text x="229" y="98.6">EM3</text>
<text x="238.1" y="100.7">10</text>
<text x="238.1" y="97.2">11</text>
<text x="43" y="102">1</text>
<text x="53.7" y="102">2</text>
<text x="211.4" y="107.8">8</text>
<text x="215.9" y="102.1">AN4</text>
<text x="227.2" y="102.1">COL4</text>
<text x="238.1" y="107.8">9</text>
<text x="215.9" y="109.2">CAT4</text>
<text x="229" y="109.2">EM4</text>
<text x="40.3" y="121.8">1</text>
<text x="43" y="123.2">1</text>
<text x="53.7" y="123.2">2</text>
<text x="56.4" y="121.8">2</text>
<text x="40.3" y="141.2">1</text>
<text x="43" y="142.6">1</text>
<text x="53.7" y="142.6">2</text>
<text x="56.4" y="141.2">2</text>
<text x="206.1" y="141.3">1</text>
<text x="210.6" y="142.7">AN1</text>
<text x="221.9" y="142.7">COL1</text>
<text x="232.8" y="141.3">16</text>
<text x="206.1" y="148.3">2</text>
<text x="210.6" y="149.8">CAT1</text>
<text x="223.7" y="149.8">EM1</text>
<text x="232.8" y="148.3">15</text>
<text x="206.1" y="151.9">3</text>
<text x="210.6" y="153.3">AN2</text>
<text x="221.9" y="153.3">COL2</text>
<text x="232.8" y="151.9">14</text>
<text x="206.1" y="158.9">4</text>
<text x="210.6" y="160.3">CAT2</text>
<text x="223.7" y="160.3">EM2</text>
<text x="232.8" y="158.9">13</text>
<text x="40.3" y="162.4">1</text>
<text x="43" y="163.8">1</text>
<text x="53.7" y="163.8">2</text>
<text x="56.4" y="162.4">2</text>
<text x="206.1" y="162.5">5</text>
<text x="210.6" y="163.9">AN3</text>
<text x="221.9" y="163.9">COL3</text>
<text x="232.8" y="162.5">12</text>
<text x="206.1" y="169.5">6</text>
<text x="206.1" y="173">7</text>
<text x="210.6" y="170.9">CAT3</text>
<text x="223.7" y="170.9">EM3</text>
<text x="232.8" y="173">10</text>
<text x="232.8" y="169.5">11</text>
<text x="210.6" y="174.4">AN4</text>
<text x="221.9" y="174.4">COL4</text>
<text x="40.3" y="181.8">1</text>
<text x="43" y="183.2">1</text>
<text x="53.7" y="183.2">2</text>
<text x="56.4" y="181.8">2</text>
<text x="206.1" y="180.1">8</text>
<text x="210.6" y="181.5">CAT4</text>
<text x="223.7" y="181.5">EM4</text>
<text x="232.8" y="180.1">9</text>
<text x="340" y="196">1</text>
<text x="343.5" y="197.7">GPB0</text>
<text x="360.6" y="197.7">GPA7</text>
<text x="370.6" y="196">28</text>
<text x="40.3" y="202.9">1</text>
<text x="56.4" y="202.9">2</text>
<text x="340" y="199.5">2</text>
<text x="340" y="203">3</text>
<text x="343.5" y="201.3">GPB1</text>
<text x="360.6" y="201.3">GPA6</text>
<text x="370.6" y="203">26</text>
<text x="370.6" y="199.5">27</text>
<text x="43" y="204.3">1</text>
<text x="53.7" y="204.3">2</text>
<text x="340" y="206.6">4</text>
<text x="343.5" y="204.8">GPB2</text>
<text x="343.5" y="208.3">GPB3</text>
<text x="360.6" y="208.3">GPA4</text>
<text x="360.6" y="204.8">GPA5</text>
<text x="370.6" y="206.6">25</text>
<text x="158.3" y="210.1">1</text>
<text x="158.3" y="213.6">2</text>
<text x="161.8" y="211.8">GPB0</text>
<text x="161.8" y="215.4">GPB1</text>
<text x="178.9" y="215.4">GPA6</text>
<text x="178.9" y="211.8">GPA7</text>
<text x="188.9" y="213.6">27</text>
<text x="188.9" y="210.1">28</text>
<text x="340" y="210.1">5</text>
<text x="340" y="213.6">6</text>
<text x="343.5" y="211.8">GPB4</text>
<text x="343.5" y="215.4">GPB5</text>
<text x="360.6" y="215.4">GPA2</text>
<text x="360.6" y="211.8">GPA3</text>
<text x="370.6" y="213.6">23</text>
<text x="370.6" y="210.1">24</text>
<text x="158.3" y="217.1">3</text>
<text x="158.3" y="220.7">4</text>
<text x="161.8" y="218.9">GPB2</text>
<text x="178.9" y="218.9">GPA5</text>
<text x="188.9" y="220.7">25</text>
<text x="188.9" y="217.1">26</text>
<text x="340" y="217.1">7</text>
<text x="340" y="220.7">8</text>
<text x="343.5" y="218.9">GPB6</text>
<text x="360.6" y="218.9">GPA1</text>
<text x="370.6" y="220.7">21</text>
<text x="370.6" y="217.1">22</text>
<text x="40.3" y="222.3">1</text>
<text x="43" y="223.7">1</text>
<text x="53.7" y="223.7">2</text>
<text x="56.4" y="222.3">2</text>
<text x="158.3" y="224.2">5</text>
<text x="158.3" y="227.7">6</text>
<text x="161.8" y="222.4">GPB3</text>
<text x="161.8" y="226">GPB4</text>
<text x="178.9" y="226">GPA3</text>
<text x="178.9" y="222.4">GPA4</text>
<text x="188.9" y="227.7">23</text>
<text x="188.9" y="224.2">24</text>
<text x="343.5" y="222.4">GPB7</text>
<text x="360.6" y="222.4">GPA0</text>
<text x="361.3" y="226">INTA</text>
<text x="370.6" y="227.7">19</text>
<text x="370.6" y="224.2">20</text>
<text x="158.3" y="231.2">7</text>
<text x="161.8" y="229.5">GPB5</text>
<text x="161.8" y="233">GPB6</text>
<text x="178.9" y="233">GPA1</text>
<text x="178.9" y="229.5">GPA2</text>
<text x="188.9" y="231.2">22</text>
<text x="338" y="231.2">11</text>
<text x="343.5" y="233">NC</text>
<text x="356.2" y="233">RESET#</text>
<text x="361.3" y="229.5">INTB</text>
<text x="370.6" y="231.2">18</text>
<text x="158.3" y="234.8">8</text>
<text x="161.8" y="236.5">GPB7</text>
<text x="178.9" y="236.5">GPA0</text>
<text x="188.9" y="238.3">20</text>
<text x="188.9" y="234.8">21</text>
<text x="338" y="234.8">12</text>
<text x="338" y="238.3">13</text>
<text x="343.5" y="236.5">SCL</text>
<text x="364.9" y="236.5">A2</text>
<text x="370.6" y="238.3">16</text>
<text x="370.6" y="234.8">17</text>
<text x="40.3" y="243.5">1</text>
<text x="43" y="244.9">1</text>
<text x="53.7" y="244.9">2</text>
<text x="56.4" y="243.5">2</text>
<text x="156.3" y="245.4">11</text>
<text x="179.6" y="243.6">INTB</text>
<text x="179.6" y="240.1">INTA</text>
<text x="188.9" y="245.4">18</text>
<text x="188.9" y="241.8">19</text>
<text x="338" y="241.8">14</text>
<text x="343.5" y="240.1">SDA</text>
<text x="343.5" y="243.6">NC</text>
<text x="364.9" y="243.6">A0</text>
<text x="364.9" y="240.1">A1</text>
<text x="370.6" y="241.8">15</text>
<text x="156.3" y="248.9">12</text>
<text x="161.8" y="247.1">NC</text>
<text x="161.8" y="250.6">SCL</text>
<text x="174.5" y="247.1">RESET#</text>
<text x="183.2" y="250.6">A2</text>
<text x="188.9" y="248.9">17</text>
<text x="156.3" y="252.4">13</text>
<text x="156.3" y="255.9">14</text>
<text x="161.8" y="254.2">SDA</text>
<text x="161.8" y="257.7">NC</text>
<text x="183.2" y="257.7">A0</text>
<text x="183.2" y="254.2">A1</text>
<text x="188.9" y="255.9">15</text>
<text x="188.9" y="252.4">16</text>
<text x="40.3" y="261.1">1</text>
<text x="43" y="262.5">1</text>
<text x="53.7" y="262.5">2</text>
<text x="56.4" y="261.1">2</text>
</g>
<g font-size="3.2">
<text x="160.3" y="169.5">1</text>
<text x="160.3" y="173">2</text>
<text x="176.4" y="173">7</text>
<text x="176.4" y="169.5">8</text>
<text x="160.3" y="176.6">3</text>
<text x="176.4" y="176.6">6</text>
<text x="160.3" y="180.1">4</text>
<text x="176.4" y="180.1">5</text>
<text x="338" y="227.7">10</text>
<text x="343.5" y="229.5">VSS</text>
<text x="156.3" y="241.8">10</text>
<text x="161.8" y="243.6">VSS</text>
</g>
<g font-size="3.2" fill="#f00">
<text x="340" y="224.2">9</text>
<text x="343.5" y="226">VDD</text>
<text x="158.3" y="238.3">9</text>
<text x="161.8" y="240.1">VDD</text>
</g>
<g font-size="2.5">
<text x="105" y="33.7">2</text>
<text x="122.4" y="31.9">3</text>
<text x="122.4" y="35.5">1</text>
<text x="105" y="58.4">2</text>
<text x="122.4" y="56.6">3</text>
<text x="122.4" y="60.1">1</text>
<text x="105" y="81.3">2</text>
<text x="122.4" y="79.6">3</text>
<text x="122.4" y="83.1">1</text>
<text x="105" y="104.2">2</text>
<text x="122.4" y="102.5">3</text>
<text x="122.4" y="106">1</text>
<text x="122.4" y="125.4">3</text>
<text x="105" y="127.2">2</text>
<text x="122.4" y="128.9">1</text>
<text x="105" y="143.1">2</text>
<text x="122.4" y="141.3">3</text>
<text x="122.4" y="144.8">1</text>
<text x="122.4" y="160.7">3</text>
<text x="105" y="162.5">2</text>
<text x="122.4" y="164.2">1</text>
</g>
</svg>
